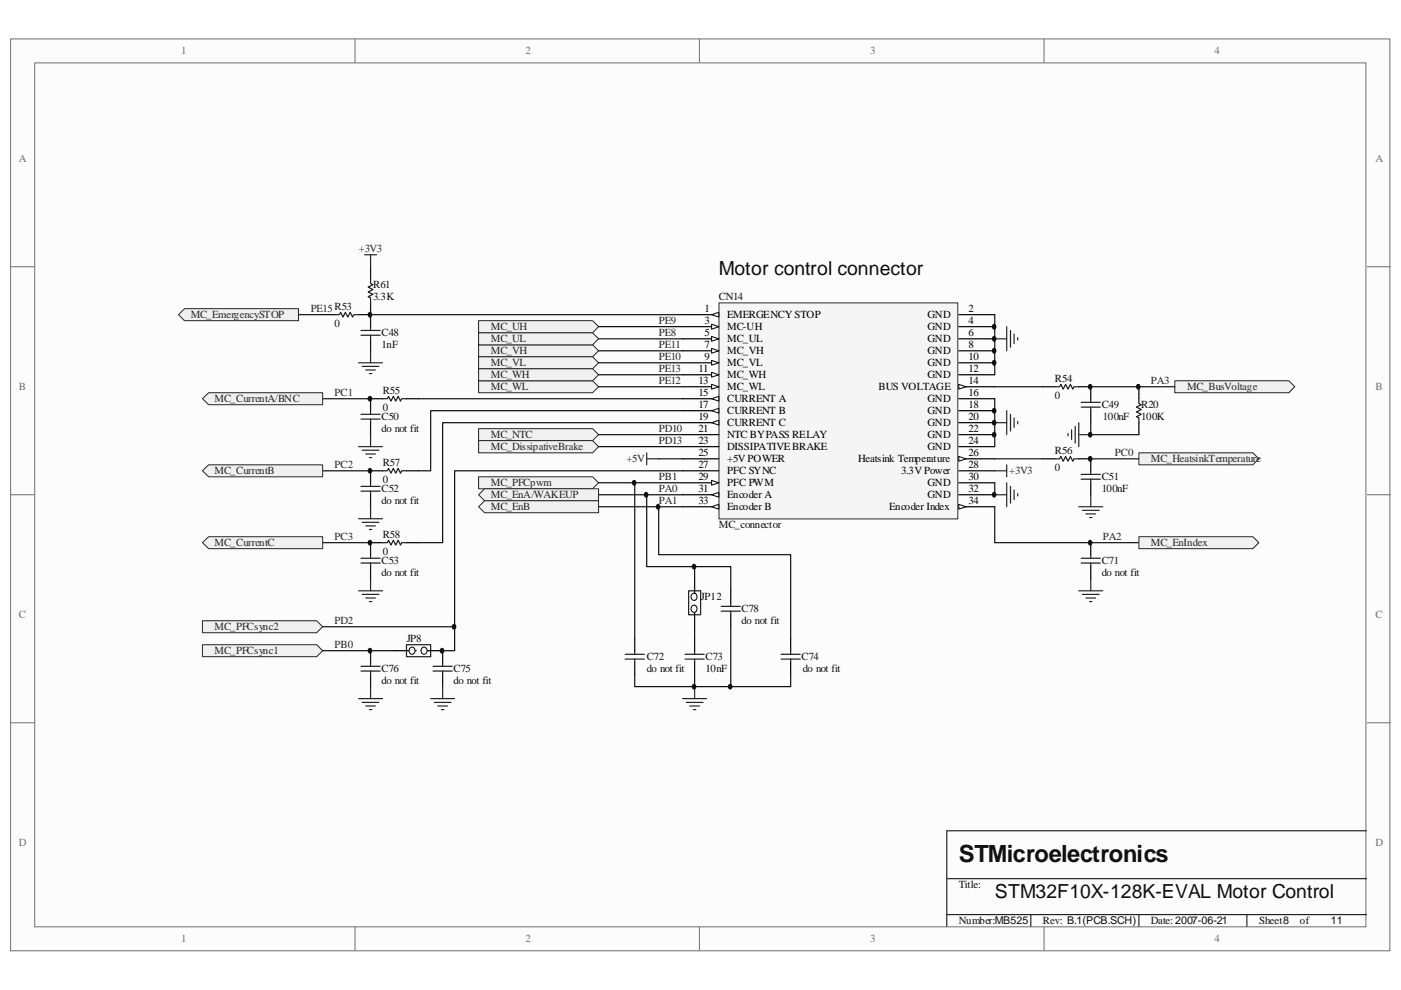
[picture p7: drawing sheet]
<svg xmlns="http://www.w3.org/2000/svg" width="297mm" height="210mm" viewBox="0 0 297 210" stroke-linecap="round" stroke-linejoin="round" font-family="sans-serif">
<path d="M2.3 8.3h292.4v193.3h-292.4z" fill="#fcfcfc"/>
<path d="M2.2 8.3h292.5v193.3h-292.5z" fill="none" stroke="#6e6e6e" stroke-width=".21"/>
<path d="M7.4 13.4h282.2v183.1h-282.2z" fill="#fcfcfc"/>
<g fill="none" stroke="#6e6e6e" stroke-width=".21">
<path d="M7.4 13.3h282.2v183.2h-282.2zM75.3 8.2v5.1M148.3 8.2v5.1M221.4 8.2v5.1M2.2 56.6h5.1M289.8 56.6h5.1M2.2 104.9h5.1M289.8 104.9h5.1M2.2 153.2h5.1M289.8 153.2h5.1M75.3 196.5v5.1M148.3 196.5v5.1"/>
<path d="M221.4 196.5v5.1"/>
</g>
<path d="M289.8 176.1h-89.1v20.4M200.7 186.3h89.1M200.7 193.9h89.1M218.6 193.9v2.6M241.5 193.9v2.6M264.4 193.9v2.6" fill="none" stroke="#000" stroke-width=".21"/>
<g fill="none" stroke="#000" stroke-width=".25">
<path d="M78.6 56.6v2.5M68.4 66.7h2.5M76 66.7h2.6M78.6 64.2v5.1M78.6 71.8v2.6M78.6 89.6v2.6M81.1 84.5h-2.5v2.6M81.1 99.8h-2.5v2.6M86.2 84.5h2.6M86.2 99.8h2.6M221.1 82h2.5M221.1 97.3h2.5"/>
<path d="M228.7 82h2.6v2.5M228.7 97.3h2.6v2.5M231.3 87.1v2.5M78.6 104.9v2.5M81.1 115.1h-2.5v2.5M86.2 115.1h2.6M231.3 102.4v2.5M231.3 115.1v2.5M78.6 120.1v2.6M89.3 138h4.5v2.5M134.6 135.4v2.6M147.3 135.4v2.6"/>
<path d="M167.6 135.4v2.6M231.3 120.1v2.6M93.8 143v2.6M134.6 140.5v2.5M147.3 140.5v2.5M167.6 140.5v2.5"/>
</g>
<g fill="none" stroke="#1c1c1c" stroke-width=".25">
<path d="M78.6 59.1v1l.5 .3-1 .5 1 .5-1 .5 1 .5-1 .5 .5 .3v1M70.9 66.7h1.1l.2-.5 .5 1 .5-1 .5 1 .5-1 .6 1 .2-.5h1M76.5 70.1h4.1M76.5 71.1h4.1M78.6 69.3v.8M78.6 71.1v.7M76.5 87.8h4.1M76.5 88.9h4.1M78.6 87.1v.7M78.6 88.9v.7M81.1 84.5h1l.3-.5 .5 1 .5-1 .5 1 .5-1 .5 1 .3-.5h1M81.1 99.8h1l.3-.5 .5 1 .5-1 .5 1 .5-1 .5 1 .3-.5h1"/>
<path d="M223.6 82h1.1l.2-.5 .5 1 .5-1 .5 1 .5-1 .6 1 .2-.5h1M223.6 97.3h1.1l.2-.5 .5 1 .5-1 .5 1 .5-1 .6 1 .2-.5h1M229.2 85.3h4.1M229.2 86.3h4.1M231.3 84.5v.8M231.3 86.3v.8M231.3 99.8v.8M76.5 103.1h4.1M76.5 104.1h4.1M76.5 118.4h4.1M76.5 119.4h4.1M78.6 102.4v.7"/>
<path d="M78.6 104.1v.8M78.6 117.6v.8M78.6 119.4v.7M81.1 115.1h1l.3-.5 .5 1 .5-1 .5 1 .5-1 .5 1 .3-.5h1M229.2 100.6h4.1M229.2 101.6h4.1M229.2 118.4h4.1M229.2 119.4h4.1M231.3 101.6v.8M231.3 117.6v.8M231.3 119.4v.7M132.5 138.7h4.1"/>
<path d="M132.5 139.7h4.1M134.6 138v.7M134.6 139.7v.8M145.2 138.7h4.1M145.2 139.7h4.1M147.3 138v.7M147.3 139.7v.8M165.6 138.7h4.1M165.6 139.7h4.1M167.6 138v.7M167.6 139.7v.8M91.8 141.3h4.1"/>
<path d="M91.8 142.3h4.1M93.8 140.5v.8M93.8 142.3v.7"/>
</g>
<g fill="none" stroke="#262626" stroke-width=".25">
<path d="M77.3 54h2.5M78.6 54v2.6M76 76.9h5.1M76.8 77.7h3.5M77.6 78.4h2M78.3 79.2h.5M78.6 74.4v2.5M210.9 71.8h2.5M213.4 69.3v5.1M214.2 70.1v3.5M215 70.8v2.1M215.8 71.6v.5"/>
<path d="M76 94.7h5.1M76.8 95.5h3.5M77.6 96.3h2M78.3 97h.5M78.6 92.2v2.5M137.1 96v2.6M137.1 97.3h2.6M210.9 99.8h2.5M210.9 89.6h2.5M213.4 87.1v5.1M213.4 98.6v2.5M214.2 87.8v3.6"/>
<path d="M215 88.6v2M215.8 89.4v.5M226.4 91.9v.5M227.2 91.1v2.1M228 90.4v3.5M228.7 89.6v5.1M228.7 92.2h2.6M76 110h5.1M76.8 110.7h3.5M77.6 111.5h2M78.3 112.3h.5M78.6 107.4v2.6"/>
<path d="M210.9 104.9h2.5M213.4 102.4v5M214.2 103.1v3.6M215 103.9v2M215.8 104.6v.6M228.7 107.4h5.1M229.5 108.2h3.5M230.2 109h2.1M231 109.7h.5M231.3 104.9v2.5M76 125.3h5.1M76.8 126h3.5"/>
<path d="M77.6 126.8h2M78.3 127.6h.5M78.6 122.7v2.6M228.7 125.3h5.1M229.5 126h3.5M230.2 126.8h2.1M231 127.6h.5M231.3 122.7v2.6M91.3 148.1h5.1M92.1 148.9h3.5M92.8 149.7h2.1M93.6 150.5h.5"/>
<path d="M93.8 145.6v2.5M144.7 148.1h5.1M145.5 148.9h3.6M146.3 149.7h2M147 150.5h.5M147.3 145.6v2.5"/>
</g>
<g fill="none" stroke="#0e0e0e" stroke-width=".25">
<path d="M63.3 66.7h5.1M210.9 66.7v12.8M68.4 84.5h10.2M68.4 99.8h10.2M88.8 84.5h55.9M139.7 97.3h5M144.7 89.6h-50.9v25.5h-5M210.9 97.3h10.2M210.9 84.5v10.2M210.9 82h10.2M231.3 97.3h10.2M68.4 115.1h10.2"/>
<path d="M144.7 107.4h-5v10.2h27.9v17.8M144.7 104.9h-7.6v15.2h10.2v2.6M134.6 143v2.6h33v-2.6M147.3 143v2.6"/>
</g>
<path d="M89.5 137.4a.68 .68 0 0 1 .9 .1 .68 .68 0 0 1 0 .9 .68 .68 0 0 1-.9 .1 .92 .92 0 0 1 0-1.1z" fill-rule="evenodd" fill="#fcfcfc"/>
<path d="M89.5 137.4a.68 .68 0 0 1 .9 .1 .68 .68 0 0 1 0 .9 .68 .68 0 0 1-.9 .1 .92 .92 0 0 1 0-1.1z" fill="none" stroke="#000" stroke-width=".21"/>
<path d="M83.6 138h4.7" fill="none" stroke="#000" stroke-width=".25"/>
<path d="M86.9 137.4a.68 .68 0 0 1 .9 .1 .68 .68 0 0 1 0 .9 .68 .68 0 0 1-.9 .1 .92 .92 0 0 1 0-1.1z" fill-rule="evenodd" fill="#fcfcfc"/>
<path d="M86.9 137.4a.68 .68 0 0 1 .9 .1 .68 .68 0 0 1 0 .9 .68 .68 0 0 1-.9 .1 .92 .92 0 0 1 0-1.1z" fill="none" stroke="#000" stroke-width=".21"/>
<path d="M86.2 136.7h5.1v2.5h-5.1zM76.5 141.3h4.1M76.5 142.3h4.1M78.6 140.5v.8M78.6 142.3v.7" fill="none" stroke="#1c1c1c" stroke-width=".25"/>
<path d="M78.6 138v2.5M78.6 143v2.6" fill="none" stroke="#000" stroke-width=".25"/>
<path d="M76 148.1h5.1M76.8 148.9h3.5M77.6 149.7h2M78.3 150.5h.5M78.6 145.6v2.5" fill="none" stroke="#262626" stroke-width=".25"/>
<path d="M152.5 64.3h50.6v45.7h-50.6z" fill="#f5f5f5"/>
<path d="M152.4 64.2h50.7v45.8h-50.7z" fill="none" stroke="#262626" stroke-width=".21"/>
<path d="M144.7 66.7h7.7" fill="none" stroke="#000" stroke-width=".25"/>
<path d="M150.9 66.7l1.5-.5v1z" fill="#fcfcfc"/>
<path d="M150.9 66.7l1.5-.5v1z" fill="none" stroke="#000" stroke-width=".21"/>
<path d="M144.7 69.3h7.7" fill="none" stroke="#000" stroke-width=".25"/>
<path d="M150.9 68.7l1.5 .6-1.5 .5z" fill="#fcfcfc"/>
<path d="M150.9 68.7l1.5 .6-1.5 .5z" fill="none" stroke="#000" stroke-width=".21"/>
<path d="M144.7 71.8h7.7" fill="none" stroke="#000" stroke-width=".25"/>
<path d="M150.9 71.3l1.5 .5-1.5 .5z" fill="#fcfcfc"/>
<path d="M150.9 71.3l1.5 .5-1.5 .5z" fill="none" stroke="#000" stroke-width=".21"/>
<path d="M144.7 74.4h7.7" fill="none" stroke="#000" stroke-width=".25"/>
<path d="M150.9 73.9l1.5 .5-1.5 .5z" fill="#fcfcfc"/>
<path d="M150.9 73.9l1.5 .5-1.5 .5z" fill="none" stroke="#000" stroke-width=".21"/>
<path d="M144.7 76.9h7.7" fill="none" stroke="#000" stroke-width=".25"/>
<path d="M150.9 76.4l1.5 .5-1.5 .5z" fill="#fcfcfc"/>
<path d="M150.9 76.4l1.5 .5-1.5 .5z" fill="none" stroke="#000" stroke-width=".21"/>
<path d="M144.7 79.5h7.7" fill="none" stroke="#000" stroke-width=".25"/>
<path d="M150.9 79l1.5 .5-1.5 .5z" fill="#fcfcfc"/>
<path d="M150.9 79l1.5 .5-1.5 .5z" fill="none" stroke="#000" stroke-width=".21"/>
<path d="M144.7 82h7.7" fill="none" stroke="#000" stroke-width=".25"/>
<path d="M150.9 81.5l1.5 .5-1.5 .5z" fill="#fcfcfc"/>
<path d="M150.9 81.5l1.5 .5-1.5 .5z" fill="none" stroke="#000" stroke-width=".21"/>
<path d="M144.7 84.5h7.7" fill="none" stroke="#000" stroke-width=".25"/>
<path d="M150.9 84.5l1.5-.5v1z" fill="#fcfcfc"/>
<path d="M150.9 84.5l1.5-.5v1z" fill="none" stroke="#000" stroke-width=".21"/>
<path d="M144.7 89.6h7.7" fill="none" stroke="#000" stroke-width=".25"/>
<path d="M150.9 89.6l1.5-.5v1z" fill="#fcfcfc"/>
<path d="M150.9 89.6l1.5-.5v1z" fill="none" stroke="#000" stroke-width=".21"/>
<path d="M144.7 87.1h7.7" fill="none" stroke="#000" stroke-width=".25"/>
<path d="M150.9 87.1l1.5-.5v1z" fill="#fcfcfc"/>
<path d="M150.9 87.1l1.5-.5v1z" fill="none" stroke="#000" stroke-width=".21"/>
<path d="M144.7 92.2h7.7M144.7 94.7h7.7M144.7 97.3h7.7M144.7 99.8h7.7M144.7 102.4h7.7" fill="none" stroke="#000" stroke-width=".25"/>
<path d="M150.9 101.9l1.5 .5-1.5 .5z" fill="#fcfcfc"/>
<path d="M150.9 101.9l1.5 .5-1.5 .5z" fill="none" stroke="#000" stroke-width=".21"/>
<path d="M144.7 104.9h7.7" fill="none" stroke="#000" stroke-width=".25"/>
<path d="M150.9 104.9l1.5-.5v1z" fill="#fcfcfc"/>
<path d="M150.9 104.9l1.5-.5v1z" fill="none" stroke="#000" stroke-width=".21"/>
<path d="M144.7 107.4h7.7" fill="none" stroke="#000" stroke-width=".25"/>
<path d="M150.9 107.4l1.5-.5v1z" fill="#fcfcfc"/>
<path d="M150.9 107.4l1.5-.5v1z" fill="none" stroke="#000" stroke-width=".21"/>
<path d="M203.3 66.7h7.6M203.3 69.3h7.6M203.3 71.8h7.6M203.3 74.4h7.6M203.3 76.9h7.6M203.3 79.5h7.6M203.3 82h7.6" fill="none" stroke="#000" stroke-width=".25"/>
<path d="M203.3 81.5l1.5 .5-1.5 .5z" fill="#fcfcfc"/>
<path d="M203.3 81.5l1.5 .5-1.5 .5z" fill="none" stroke="#000" stroke-width=".21"/>
<path d="M203.3 84.5h7.6M203.3 87.1h7.6M203.3 89.6h7.6M203.3 92.2h7.6M203.3 94.7h7.6M203.3 97.3h7.6" fill="none" stroke="#000" stroke-width=".25"/>
<path d="M203.3 96.8l1.5 .5-1.5 .5z" fill="#fcfcfc"/>
<path d="M203.3 96.8l1.5 .5-1.5 .5z" fill="none" stroke="#000" stroke-width=".21"/>
<path d="M203.3 99.8h7.6M203.3 102.4h7.6M203.3 104.9h7.6M203.3 107.4h7.6" fill="none" stroke="#000" stroke-width=".25"/>
<path d="M203.3 106.9l1.5 .5-1.5 .5z" fill="#fcfcfc"/>
<path d="M203.3 106.9l1.5 .5-1.5 .5z" fill="none" stroke="#000" stroke-width=".21"/>
<path d="M78.6 66.7h66.1M144.7 87.1h-53.4v12.7h-2.5M144.7 99.8h-48.3v38.2h-2.6M144.7 102.4h-10.1v33M210.9 107.4v7.7h30.6M210.9 102.4v2.5" fill="none" stroke="#0e0e0e" stroke-width=".25"/>
<path d="M37.8 66.7l1.3-1.3h24.2v2.6h-24.2z" fill-rule="evenodd" fill="#f0f0f0"/>
<path d="M37.8 66.7l1.3-1.3h24.2v2.6h-24.2z" fill="none" stroke="#262626" stroke-width=".21"/>
<path d="M42.9 84.5l1.3-1.2h24.2v2.5h-24.2z" fill-rule="evenodd" fill="#f0f0f0"/>
<path d="M42.9 84.5l1.3-1.2h24.2v2.5h-24.2z" fill="none" stroke="#262626" stroke-width=".21"/>
<path d="M42.9 99.8l1.3-1.2h24.2v2.5h-24.2z" fill-rule="evenodd" fill="#f0f0f0"/>
<path d="M42.9 99.8l1.3-1.2h24.2v2.5h-24.2z" fill="none" stroke="#262626" stroke-width=".21"/>
<path d="M42.9 115.1l1.3-1.3h24.2v2.5h-24.2z" fill-rule="evenodd" fill="#f0f0f0"/>
<path d="M42.9 115.1l1.3-1.3h24.2v2.5h-24.2z" fill="none" stroke="#262626" stroke-width=".21"/>
<path d="M42.9 136.7h24.2l1.3 1.3-1.3 1.2h-24.2z" fill-rule="evenodd" fill="#f0f0f0"/>
<path d="M42.9 136.7h24.2l1.3 1.3-1.3 1.2h-24.2z" fill="none" stroke="#262626" stroke-width=".21"/>
<path d="M68.4 138h15.2" fill="none" stroke="#0e0e0e" stroke-width=".25"/>
<path d="M42.9 131.6h24.2l1.3 1.3-1.3 1.3h-24.2z" fill-rule="evenodd" fill="#f0f0f0"/>
<path d="M42.9 131.6h24.2l1.3 1.3-1.3 1.3h-24.2z" fill="none" stroke="#262626" stroke-width=".21"/>
<path d="M68.4 132.9h28" fill="none" stroke="#0e0e0e" stroke-width=".25"/>
<path d="M101.5 80.7h24.1l1.3 1.3-1.3 1.3h-24.1z" fill-rule="evenodd" fill="#f0f0f0"/>
<path d="M101.5 80.7h24.1l1.3 1.3-1.3 1.3h-24.1z" fill="none" stroke="#262626" stroke-width=".21"/>
<path d="M101.5 73.1h24.1l1.3 1.3-1.3 1.2h-24.1z" fill-rule="evenodd" fill="#f0f0f0"/>
<path d="M101.5 73.1h24.1l1.3 1.3-1.3 1.2h-24.1z" fill="none" stroke="#262626" stroke-width=".21"/>
<path d="M101.5 75.6h24.1l1.3 1.3-1.3 1.3h-24.1z" fill-rule="evenodd" fill="#f0f0f0"/>
<path d="M101.5 75.6h24.1l1.3 1.3-1.3 1.3h-24.1z" fill="none" stroke="#262626" stroke-width=".21"/>
<path d="M101.5 68h24.1l1.3 1.3-1.3 1.3h-24.1z" fill-rule="evenodd" fill="#f0f0f0"/>
<path d="M101.5 68h24.1l1.3 1.3-1.3 1.3h-24.1z" fill="none" stroke="#262626" stroke-width=".21"/>
<path d="M101.5 70.6h24.1l1.3 1.2-1.3 1.3h-24.1z" fill-rule="evenodd" fill="#f0f0f0"/>
<path d="M101.5 70.6h24.1l1.3 1.2-1.3 1.3h-24.1z" fill="none" stroke="#262626" stroke-width=".21"/>
<path d="M101.5 78.2h24.1l1.3 1.3-1.3 1.2h-24.1z" fill-rule="evenodd" fill="#f0f0f0"/>
<path d="M101.5 78.2h24.1l1.3 1.3-1.3 1.2h-24.1z" fill="none" stroke="#262626" stroke-width=".21"/>
<path d="M126.9 69.3h17.8M126.9 71.8h17.8M126.9 74.4h17.8M126.9 76.9h17.8M126.9 79.5h17.8M126.9 82h17.8" fill="none" stroke="#0e0e0e" stroke-width=".25"/>
<path d="M101.5 90.9h24.1l1.3 1.3-1.3 1.2h-24.1z" fill-rule="evenodd" fill="#f0f0f0"/>
<path d="M101.5 90.9h24.1l1.3 1.3-1.3 1.2h-24.1z" fill="none" stroke="#262626" stroke-width=".21"/>
<path d="M101.5 93.4h24.1l1.3 1.3-1.3 1.3h-24.1z" fill-rule="evenodd" fill="#f0f0f0"/>
<path d="M101.5 93.4h24.1l1.3 1.3-1.3 1.3h-24.1z" fill="none" stroke="#262626" stroke-width=".21"/>
<path d="M126.9 92.2h17.8M126.9 94.7h17.8" fill="none" stroke="#0e0e0e" stroke-width=".25"/>
<path d="M101.5 101.1h24.1l1.3 1.3-1.3 1.2h-24.1z" fill-rule="evenodd" fill="#f0f0f0"/>
<path d="M101.5 101.1h24.1l1.3 1.3-1.3 1.2h-24.1z" fill="none" stroke="#262626" stroke-width=".21"/>
<path d="M101.5 104.9l1.2-1.3h24.2v2.6h-24.2z" fill-rule="evenodd" fill="#f0f0f0"/>
<path d="M101.5 104.9l1.2-1.3h24.2v2.6h-24.2z" fill="none" stroke="#262626" stroke-width=".21"/>
<path d="M101.5 107.4l1.2-1.2h24.2v2.5h-24.2z" fill-rule="evenodd" fill="#f0f0f0"/>
<path d="M101.5 107.4l1.2-1.2h24.2v2.5h-24.2z" fill="none" stroke="#262626" stroke-width=".21"/>
<path d="M126.9 102.4h7.7M126.9 104.9h10.2M126.9 107.4h12.8" fill="none" stroke="#0e0e0e" stroke-width=".25"/>
<path d="M241.5 96h24.1l1.3 1.3-1.3 1.3h-24.1z" fill-rule="evenodd" fill="#f0f0f0"/>
<path d="M241.5 96h24.1l1.3 1.3-1.3 1.3h-24.1z" fill="none" stroke="#262626" stroke-width=".21"/>
<path d="M249.1 80.7h24.2l1.2 1.3-1.2 1.3h-24.2z" fill-rule="evenodd" fill="#f0f0f0"/>
<path d="M249.1 80.7h24.2l1.2 1.3-1.2 1.3h-24.2z" fill="none" stroke="#262626" stroke-width=".21"/>
<path d="M241.5 113.8h24.1l1.3 1.3-1.3 1.2h-24.1z" fill-rule="evenodd" fill="#f0f0f0"/>
<path d="M241.5 113.8h24.1l1.3 1.3-1.3 1.2h-24.1z" fill="none" stroke="#262626" stroke-width=".21"/>
<path d="M241.5 82v2.5M241.5 89.6v2.6M147.3 122.7v4.6" fill="none" stroke="#000" stroke-width=".25"/>
<path d="M241.5 84.5v1.1l.5 .2-1 .5 1 .5-1 .5 1 .5-1 .5 .5 .3v1" fill="none" stroke="#1c1c1c" stroke-width=".25"/>
<path d="M231.3 89.6v2.6h10.2M231.3 82h17.8" fill="none" stroke="#0e0e0e" stroke-width=".25"/>
<path d="M146.7 126a.67 .67 0 0 1 .9 .1 .67 .67 0 0 1 0 .9 .67 .67 0 0 1-.9 .1 .86 .86 0 0 1 0-1.1z" fill-rule="evenodd" fill="#fcfcfc"/>
<path d="M146.7 126a.67 .67 0 0 1 .9 .1 .67 .67 0 0 1 0 .9 .67 .67 0 0 1-.9 .1 .86 .86 0 0 1 0-1.1z" fill="none" stroke="#000" stroke-width=".21"/>
<path d="M147.3 128.3v4.6" fill="none" stroke="#000" stroke-width=".25"/>
<path d="M146.7 128.5a.67 .67 0 0 1 .9 .1 .67 .67 0 0 1 0 .9 .67 .67 0 0 1-.9 .1 .86 .86 0 0 1 0-1.1z" fill-rule="evenodd" fill="#fcfcfc"/>
<path d="M146.7 128.5a.67 .67 0 0 1 .9 .1 .67 .67 0 0 1 0 .9 .67 .67 0 0 1-.9 .1 .86 .86 0 0 1 0-1.1z" fill="none" stroke="#000" stroke-width=".21"/>
<path d="M146 125.3h2.5v5h-2.5zM152.9 128.6h4.1M152.9 129.6h4.1M154.9 127.8v.8M154.9 129.6v.7" fill="none" stroke="#1c1c1c" stroke-width=".25"/>
<path d="M147.3 120.1h7.6v5.2M147.3 132.9v2.5M154.9 132.9v12.7" fill="none" stroke="#0e0e0e" stroke-width=".25"/>
<path d="M154.9 125.3v2.5M154.9 130.3v2.6" fill="none" stroke="#000" stroke-width=".25"/>
<path d="M78.2 137.5a.46 .46 0 0 1 .6 .5 .46 .46 0 0 1-.6 .4 .61 .61 0 0 1 0-.9z" fill-rule="evenodd" fill="#0e0e0e"/>
<path d="M78.2 137.5a.46 .46 0 0 1 .6 .5 .46 .46 0 0 1-.6 .4 .61 .61 0 0 1 0-.9z" fill="none" stroke="#0e0e0e" stroke-width=".21"/>
<path d="M78.2 114.6a.45 .45 0 0 1 .6 .5 .45 .45 0 0 1-.6 .4 .6 .6 0 0 1 0-.9z" fill-rule="evenodd" fill="#0e0e0e"/>
<path d="M78.2 114.6a.45 .45 0 0 1 .6 .5 .45 .45 0 0 1-.6 .4 .6 .6 0 0 1 0-.9z" fill="none" stroke="#0e0e0e" stroke-width=".21"/>
<path d="M78.2 99.4a.45 .45 0 0 1 .6 .4 .45 .45 0 0 1-.6 .5 .6 .6 0 0 1 0-.9z" fill-rule="evenodd" fill="#0e0e0e"/>
<path d="M78.2 99.4a.45 .45 0 0 1 .6 .4 .45 .45 0 0 1-.6 .5 .6 .6 0 0 1 0-.9z" fill="none" stroke="#0e0e0e" stroke-width=".21"/>
<path d="M78.2 84.1a.46 .46 0 0 1 .6 .4 .46 .46 0 0 1-.6 .5 .61 .61 0 0 1 0-.9z" fill-rule="evenodd" fill="#0e0e0e"/>
<path d="M78.2 84.1a.46 .46 0 0 1 .6 .4 .46 .46 0 0 1-.6 .5 .61 .61 0 0 1 0-.9z" fill="none" stroke="#0e0e0e" stroke-width=".21"/>
<path d="M78.2 66.3a.45 .45 0 0 1 .6 .4 .45 .45 0 0 1-.6 .5 .6 .6 0 0 1 0-.9z" fill-rule="evenodd" fill="#0e0e0e"/>
<path d="M78.2 66.3a.45 .45 0 0 1 .6 .4 .45 .45 0 0 1-.6 .5 .6 .6 0 0 1 0-.9z" fill="none" stroke="#0e0e0e" stroke-width=".21"/>
<path d="M93.5 137.5a.46 .46 0 0 1 .6 .5 .46 .46 0 0 1-.6 .4 .61 .61 0 0 1 0-.9z" fill-rule="evenodd" fill="#0e0e0e"/>
<path d="M93.5 137.5a.46 .46 0 0 1 .6 .5 .46 .46 0 0 1-.6 .4 .61 .61 0 0 1 0-.9z" fill="none" stroke="#0e0e0e" stroke-width=".21"/>
<path d="M96.1 132.4a.46 .46 0 0 1 .5 .5 .46 .46 0 0 1-.5 .4 .61 .61 0 0 1 0-.9z" fill-rule="evenodd" fill="#0e0e0e"/>
<path d="M96.1 132.4a.46 .46 0 0 1 .5 .5 .46 .46 0 0 1-.5 .4 .61 .61 0 0 1 0-.9z" fill="none" stroke="#0e0e0e" stroke-width=".21"/>
<path d="M134.3 101.9a.45 .45 0 0 1 .5 .5 .45 .45 0 0 1-.5 .4 .6 .6 0 0 1 0-.9z" fill-rule="evenodd" fill="#0e0e0e"/>
<path d="M134.3 101.9a.45 .45 0 0 1 .5 .5 .45 .45 0 0 1-.5 .4 .6 .6 0 0 1 0-.9z" fill="none" stroke="#0e0e0e" stroke-width=".21"/>
<path d="M136.8 104.5a.45 .45 0 0 1 .6 .4 .45 .45 0 0 1-.6 .4 .6 .6 0 0 1 0-.8z" fill-rule="evenodd" fill="#0e0e0e"/>
<path d="M136.8 104.5a.45 .45 0 0 1 .6 .4 .45 .45 0 0 1-.6 .4 .6 .6 0 0 1 0-.8z" fill="none" stroke="#0e0e0e" stroke-width=".21"/>
<path d="M139.3 107a.46 .46 0 0 1 .6 .4 .46 .46 0 0 1-.6 .5 .61 .61 0 0 1 0-.9z" fill-rule="evenodd" fill="#0e0e0e"/>
<path d="M139.3 107a.46 .46 0 0 1 .6 .4 .46 .46 0 0 1-.6 .5 .61 .61 0 0 1 0-.9z" fill="none" stroke="#0e0e0e" stroke-width=".21"/>
<path d="M147 145.2a.45 .45 0 0 1 .5 .4 .45 .45 0 0 1-.5 .4 .6 .6 0 0 1 0-.8z" fill-rule="evenodd" fill="#0e0e0e"/>
<path d="M147 145.2a.45 .45 0 0 1 .5 .4 .45 .45 0 0 1-.5 .4 .6 .6 0 0 1 0-.8z" fill="none" stroke="#0e0e0e" stroke-width=".21"/>
<path d="M147 119.7a.45 .45 0 0 1 .5 .4 .45 .45 0 0 1-.5 .5 .6 .6 0 0 1 0-.9z" fill-rule="evenodd" fill="#0e0e0e"/>
<path d="M147 119.7a.45 .45 0 0 1 .5 .4 .45 .45 0 0 1-.5 .5 .6 .6 0 0 1 0-.9z" fill="none" stroke="#0e0e0e" stroke-width=".21"/>
<path d="M154.6 145.2a.45 .45 0 0 1 .6 .4 .45 .45 0 0 1-.6 .4 .6 .6 0 0 1 0-.8z" fill-rule="evenodd" fill="#0e0e0e"/>
<path d="M154.6 145.2a.45 .45 0 0 1 .6 .4 .45 .45 0 0 1-.6 .4 .6 .6 0 0 1 0-.8z" fill="none" stroke="#0e0e0e" stroke-width=".21"/>
<path d="M210.6 104.5a.45 .45 0 0 1 .6 .4 .45 .45 0 0 1-.6 .4 .6 .6 0 0 1 0-.8z" fill-rule="evenodd" fill="#0e0e0e"/>
<path d="M210.6 104.5a.45 .45 0 0 1 .6 .4 .45 .45 0 0 1-.6 .4 .6 .6 0 0 1 0-.8z" fill="none" stroke="#0e0e0e" stroke-width=".21"/>
<path d="M210.6 91.7a.45 .45 0 0 1 .6 .5 .45 .45 0 0 1-.6 .4 .6 .6 0 0 1 0-.9z" fill-rule="evenodd" fill="#0e0e0e"/>
<path d="M210.6 91.7a.45 .45 0 0 1 .6 .5 .45 .45 0 0 1-.6 .4 .6 .6 0 0 1 0-.9z" fill="none" stroke="#0e0e0e" stroke-width=".21"/>
<path d="M210.6 89.2a.45 .45 0 0 1 .6 .4 .45 .45 0 0 1-.6 .5 .6 .6 0 0 1 0-.9z" fill-rule="evenodd" fill="#0e0e0e"/>
<path d="M210.6 89.2a.45 .45 0 0 1 .6 .4 .45 .45 0 0 1-.6 .5 .6 .6 0 0 1 0-.9z" fill="none" stroke="#0e0e0e" stroke-width=".21"/>
<path d="M210.6 86.6a.45 .45 0 0 1 .6 .5 .45 .45 0 0 1-.6 .4 .6 .6 0 0 1 0-.9z" fill-rule="evenodd" fill="#0e0e0e"/>
<path d="M210.6 86.6a.45 .45 0 0 1 .6 .5 .45 .45 0 0 1-.6 .4 .6 .6 0 0 1 0-.9z" fill="none" stroke="#0e0e0e" stroke-width=".21"/>
<path d="M210.6 76.5a.45 .45 0 0 1 .6 .4 .45 .45 0 0 1-.6 .5 .6 .6 0 0 1 0-.9z" fill-rule="evenodd" fill="#0e0e0e"/>
<path d="M210.6 76.5a.45 .45 0 0 1 .6 .4 .45 .45 0 0 1-.6 .5 .6 .6 0 0 1 0-.9z" fill="none" stroke="#0e0e0e" stroke-width=".21"/>
<path d="M210.6 73.9a.45 .45 0 0 1 .6 .5 .45 .45 0 0 1-.6 .4 .6 .6 0 0 1 0-.9z" fill-rule="evenodd" fill="#0e0e0e"/>
<path d="M210.6 73.9a.45 .45 0 0 1 .6 .5 .45 .45 0 0 1-.6 .4 .6 .6 0 0 1 0-.9z" fill="none" stroke="#0e0e0e" stroke-width=".21"/>
<path d="M210.6 71.4a.45 .45 0 0 1 .6 .4 .45 .45 0 0 1-.6 .5 .6 .6 0 0 1 0-.9z" fill-rule="evenodd" fill="#0e0e0e"/>
<path d="M210.6 71.4a.45 .45 0 0 1 .6 .4 .45 .45 0 0 1-.6 .5 .6 .6 0 0 1 0-.9z" fill="none" stroke="#0e0e0e" stroke-width=".21"/>
<path d="M210.6 68.8a.47 .47 0 0 1 .6 .5 .47 .47 0 0 1-.6 .4 .64 .64 0 0 1 0-.9z" fill-rule="evenodd" fill="#0e0e0e"/>
<path d="M210.6 68.8a.47 .47 0 0 1 .6 .5 .47 .47 0 0 1-.6 .4 .64 .64 0 0 1 0-.9z" fill="none" stroke="#0e0e0e" stroke-width=".21"/>
<path d="M230.9 114.6a.45 .45 0 0 1 .6 .5 .45 .45 0 0 1-.6 .4 .6 .6 0 0 1 0-.9z" fill-rule="evenodd" fill="#0e0e0e"/>
<path d="M230.9 114.6a.45 .45 0 0 1 .6 .5 .45 .45 0 0 1-.6 .4 .6 .6 0 0 1 0-.9z" fill="none" stroke="#0e0e0e" stroke-width=".21"/>
<path d="M230.9 96.8a.45 .45 0 0 1 .6 .5 .45 .45 0 0 1-.6 .4 .6 .6 0 0 1 0-.9z" fill-rule="evenodd" fill="#0e0e0e"/>
<path d="M230.9 96.8a.45 .45 0 0 1 .6 .5 .45 .45 0 0 1-.6 .4 .6 .6 0 0 1 0-.9z" fill="none" stroke="#0e0e0e" stroke-width=".21"/>
<path d="M230.9 91.7a.45 .45 0 0 1 .6 .5 .45 .45 0 0 1-.6 .4 .6 .6 0 0 1 0-.9z" fill-rule="evenodd" fill="#0e0e0e"/>
<path d="M230.9 91.7a.45 .45 0 0 1 .6 .5 .45 .45 0 0 1-.6 .4 .6 .6 0 0 1 0-.9z" fill="none" stroke="#0e0e0e" stroke-width=".21"/>
<path d="M230.9 81.6a.46 .46 0 0 1 .6 .4 .46 .46 0 0 1-.6 .4 .61 .61 0 0 1 0-.8z" fill-rule="evenodd" fill="#0e0e0e"/>
<path d="M230.9 81.6a.46 .46 0 0 1 .6 .4 .46 .46 0 0 1-.6 .4 .61 .61 0 0 1 0-.8z" fill="none" stroke="#0e0e0e" stroke-width=".21"/>
<path d="M241.1 81.6a.46 .46 0 0 1 .6 .4 .46 .46 0 0 1-.6 .4 .61 .61 0 0 1 0-.8z" fill-rule="evenodd" fill="#0e0e0e"/>
<path d="M241.1 81.6a.46 .46 0 0 1 .6 .4 .46 .46 0 0 1-.6 .4 .61 .61 0 0 1 0-.8z" fill="none" stroke="#0e0e0e" stroke-width=".21"/>
<text font-size="5" fill="#0e0e0e" x="203.3" y="182.7">STMicroelectronics</text>
<g font-size="4.1" fill="#0e0e0e">
<text x="152.4" y="58.2">Motor control connector</text>
<text x="210.9" y="190.5">STM32F10X-128K-EVAL Motor Control</text>
</g>
<g font-size="2.3" fill="#706f64">
<text x="38.4" y="11.5">1</text>
<text x="111.4" y="11.5">2</text>
<text x="184.5" y="11.5">3</text>
<text x="257.5" y="11.5">4</text>
<text x="4" y="34.4">A</text>
<text x="291.6" y="34.4">A</text>
<text x="4" y="82.7">B</text>
<text x="291.6" y="82.7">B</text>
<text x="4" y="131.1">C</text>
<text x="291.6" y="131.1">C</text>
<text x="4" y="179.4">D</text>
<text x="291.6" y="179.4">D</text>
<text x="38.4" y="199.8">1</text>
<text x="111.4" y="199.8">2</text>
<text x="184.5" y="199.8">3</text>
<text x="257.5" y="199.8">4</text>
</g>
<g font-size="2.3" fill="#262626">
<text x="76.1" y="53.5">+3V3</text>
<text x="40.4" y="67.5">MC_EmergencySTOP</text>
<text x="65.9" y="66.2">PE15R53</text>
<text x="104.1" y="70">MC_UH</text>
<text x="139.7" y="68.7">PE9</text>
<text x="139.7" y="71.3">PE8</text>
<text x="104.1" y="75.1">MC_VH</text>
<text x="104.1" y="77.6">MC_VL</text>
<text x="104.1" y="72.6">MC_UL</text>
<text x="139.7" y="73.8">PE11</text>
<text x="139.7" y="76.4">PE10</text>
<text x="70.9" y="84">PC1</text>
<text x="104.1" y="82.7">MC_WL</text>
<text x="104.1" y="80.2">MC_WH</text>
<text x="139.7" y="78.9">PE13</text>
<text x="139.7" y="81.4">PE12</text>
<text x="244" y="81.4">PA3</text>
<text x="251.7" y="82.7">MC_BusVoltage</text>
<text x="45.5" y="85.3">MC_CurrentA/BNC</text>
<text x="104.1" y="92.9">MC_NTC</text>
<text x="104.1" y="95.5">MC_DissipativeBrake</text>
<text x="139.7" y="91.7">PD10</text>
<text x="139.7" y="94.2">PD13</text>
<text x="45.5" y="100.5">MC_CurrentB</text>
<text x="70.9" y="99.3">PC2</text>
<text x="132.8" y="98">+5V</text>
<text x="139.7" y="101.8">PB1</text>
<text x="214" y="100.5">+3V3</text>
<text x="236.4" y="96.7">PC0</text>
<text x="244" y="98">MC_HeatsinkTemperature</text>
<text x="104.1" y="103.1">MC_PFCpwm</text>
<text x="104.1" y="105.6">MC_EnA/WAKEUP</text>
<text x="139.7" y="104.4">PA0</text>
<text x="139.7" y="106.9">PA1</text>
<text x="104.1" y="108.2">MC_EnB</text>
<text x="45.5" y="115.8">MC_CurrentC</text>
<text x="70.9" y="114.6">PC3</text>
<text x="233.8" y="114.6">PA2</text>
<text x="244" y="115.8">MC_EnIndex</text>
<text x="45.5" y="133.6">MC_PFCsync2</text>
<text x="70.9" y="132.3">PD2</text>
<text x="70.9" y="137.5">PB0</text>
<text x="45.5" y="138.7">MC_PFCsync1</text>
</g>
<g font-size="2.3" fill="#0e0e0e">
<text x="79.1" y="61.1">R61</text>
<text x="79.1" y="63.7">3.3K</text>
<text x="152.4" y="63.7">CN14</text>
<text x="70.9" y="69.3">0</text>
<text x="80.9" y="71.3">C48</text>
<text x="80.9" y="73.8">1nF</text>
<text x="81.1" y="83.5">R55</text>
<text x="223.6" y="80.9">R54</text>
<text x="80.9" y="89.1">C50</text>
<text x="81.1" y="87.1">0</text>
<text x="223.6" y="84.5">0</text>
<text x="233.6" y="86.6">C49</text>
<text x="233.8" y="89.1">100nF</text>
<text x="242" y="86.6">R20</text>
<text x="242" y="89.1">100K</text>
<text x="80.9" y="91.7">do not fit</text>
<text x="81.1" y="98.8">R57</text>
<text x="223.6" y="96.2">R56</text>
<text x="223.6" y="99.8">0</text>
<text x="233.6" y="101.8">C51</text>
<text x="80.9" y="104.4">C52</text>
<text x="80.9" y="106.9">do not fit</text>
<text x="81.1" y="102.3">0</text>
<text x="233.6" y="104.4">100nF</text>
<text x="152.4" y="112">MC_connector</text>
<text x="80.9" y="119.6">C53</text>
<text x="81.1" y="114">R58</text>
<text x="81.1" y="117.6">0</text>
<text x="233.6" y="119.6">C71</text>
<text x="80.9" y="122.2">do not fit</text>
<text x="233.6" y="122.2">do not fit</text>
<text x="148.6" y="127.3">JP12</text>
<text x="157.2" y="129.8">C78</text>
<text x="86.2" y="136.1">JP8</text>
<text x="157.2" y="132.3">do not fit</text>
<text x="80.9" y="142.5">C76</text>
<text x="96.1" y="142.5">C75</text>
<text x="137.1" y="140">C72</text>
<text x="137.1" y="142.5">do not fit</text>
<text x="149.6" y="140">C73</text>
<text x="149.6" y="142.5">10nF</text>
<text x="170" y="140">C74</text>
<text x="170.2" y="142.5">do not fit</text>
<text x="80.9" y="145.1">do not fit</text>
<text x="96.1" y="145.1">do not fit</text>
<text x="203.3" y="188.3">Title:</text>
<text x="203.3" y="196">Number:MB525</text>
<text x="221.1" y="196">Rev: B.1(PCB.SCH)</text>
<text x="244" y="196">Date:2007-06-21</text>
<text x="267" y="196">Sheet8</text>
<text x="275.6" y="196">of</text>
<text x="282.2" y="196">11</text>
</g>
<g font-size="2.3">
<text x="149.3" y="66.2">1</text>
<text x="149.3" y="68.7">3</text>
<text x="149.3" y="71.3">5</text>
<text x="154.2" y="67.5">EMERGENCY STOP</text>
<text x="154.2" y="70">MC-UH</text>
<text x="196.7" y="67.5">GND</text>
<text x="196.7" y="70">GND</text>
<text x="205.4" y="66.2">2</text>
<text x="205.4" y="68.7">4</text>
<text x="205.4" y="71.3">6</text>
<text x="149.3" y="73.8">7</text>
<text x="149.3" y="76.4">9</text>
<text x="154.2" y="72.6">MC_UL</text>
<text x="154.2" y="75.1">MC_VH</text>
<text x="154.2" y="77.6">MC_VL</text>
<text x="196.7" y="72.6">GND</text>
<text x="196.7" y="75.1">GND</text>
<text x="196.7" y="77.6">GND</text>
<text x="205.4" y="73.8">8</text>
<text x="205.4" y="76.4">10</text>
<text x="148.1" y="78.9">11</text>
<text x="148.1" y="81.4">13</text>
<text x="148.1" y="84">15</text>
<text x="154.2" y="80.2">MC_WH</text>
<text x="154.2" y="82.7">MC_WL</text>
<text x="186.3" y="82.7">BUS VOLTAGE</text>
<text x="196.7" y="80.2">GND</text>
<text x="205.4" y="81.4">14</text>
<text x="205.4" y="78.9">12</text>
<text x="205.4" y="84">16</text>
<text x="148.1" y="89.1">19</text>
<text x="148.1" y="86.6">17</text>
<text x="154.2" y="85.3">CURRENT A</text>
<text x="154.2" y="87.8">CURRENT B</text>
<text x="196.7" y="85.3">GND</text>
<text x="196.7" y="87.8">GND</text>
<text x="205.4" y="86.6">18</text>
<text x="205.4" y="89.1">20</text>
<text x="148.1" y="91.7">21</text>
<text x="148.1" y="94.2">23</text>
<text x="154.2" y="90.4">CURRENT C</text>
<text x="154.2" y="92.9">NTC BYPASS RELAY</text>
<text x="154.2" y="95.5">DISSIPATIVE BRAKE</text>
<text x="196.7" y="90.4">GND</text>
<text x="196.7" y="92.9">GND</text>
<text x="196.7" y="95.5">GND</text>
<text x="205.4" y="91.7">22</text>
<text x="205.4" y="94.2">24</text>
<text x="148.1" y="96.7">25</text>
<text x="148.1" y="99.3">27</text>
<text x="148.1" y="101.8">29</text>
<text x="154.2" y="98">+5V POWER</text>
<text x="154.2" y="100.5">PFC SYNC</text>
<text x="181.9" y="98">Heatsink Temperature</text>
<text x="191.1" y="100.5">3.3V Power</text>
<text x="205.4" y="96.7">26</text>
<text x="205.4" y="99.3">28</text>
<text x="205.4" y="101.8">30</text>
<text x="148.1" y="104.4">31</text>
<text x="148.1" y="106.9">33</text>
<text x="154.2" y="103.1">PFC PWM</text>
<text x="154.2" y="105.6">Encoder A</text>
<text x="196.7" y="103.1">GND</text>
<text x="196.7" y="105.6">GND</text>
<text x="205.4" y="106.9">34</text>
<text x="205.4" y="104.4">32</text>
<text x="154.2" y="108.2">Encoder B</text>
<text x="188.5" y="108.2">Encoder Index</text>
</g>
</svg>
